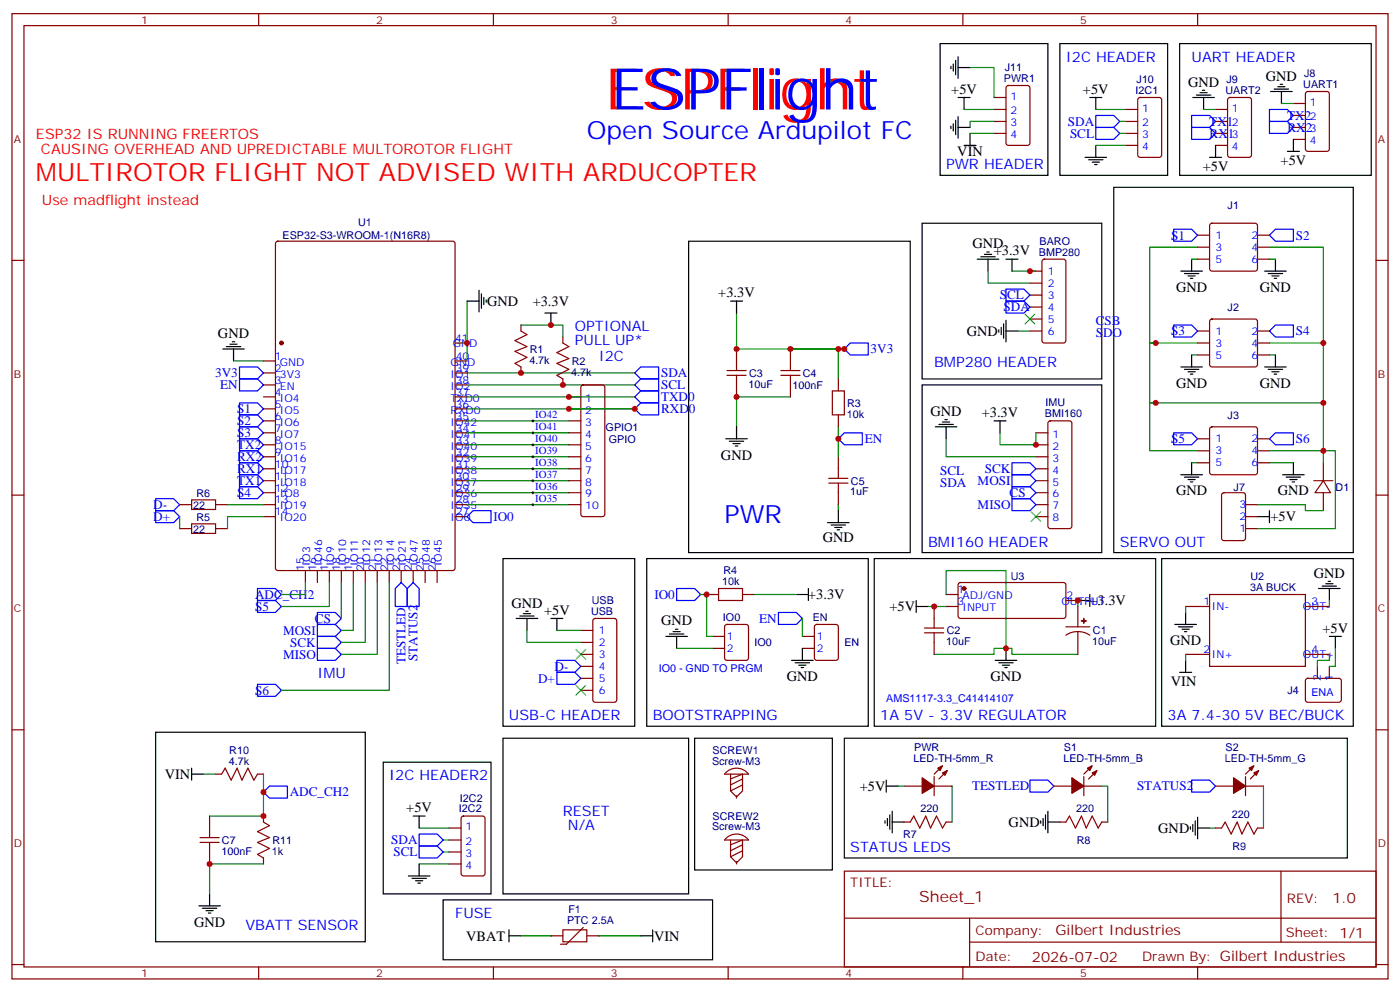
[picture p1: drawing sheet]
<svg xmlns="http://www.w3.org/2000/svg" width="412mm" height="292mm" viewBox="0 0 412 292" stroke-linecap="round" stroke-linejoin="round" font-family="sans-serif">
<g fill="none" stroke="#870000" stroke-width=".35">
<path d="M3.5 4h405.4v284.4h-405.4zM7.1 7.5h398.2v277.3h-398.2zM76.2 4v3.5M145.3 4v3.5M214.5 4v3.5M283.6 4v3.5M352.8 4v3.5M292.8 32.2h3.5M292.8 35.8h3.5M292.8 39.3h3.5M292.8 28.7h3.5M296.6 25.4l.4-.2h5.7l.6 .4 .1 16.5-.5 .7h-5.9l-.6-.4-.1-16.5z"/>
<path d="M331.6 32.2h3.5M331.6 35.8h3.5M331.6 39.3h3.5M335.4 28.9l.4-.2h5.7l.6 .4 .1 16.5-.5 .7-5.9 .1-.6-.5-.1-16.5zM358.1 32.2h3.5M358.1 35.8h3.5M358.1 39.3h3.5M361.8 28.9l.5-.2h5.6l.7 .4 .1 16.5-.5 .7-5.9 .1-.6-.5-.1-16.5zM381 30.5h3.5M381 34h3.5M381 37.5h3.5M384.8 27.2l.4-.2h5.7l.6 .4 .1 16.5-.5 .6-5.9 .1-.6-.5-.1-16.4z"/>
<path d="M331.6 42.8h3.5M358.1 42.8h3.5M381 41.1h3.5M3.5 76.7h3.6M81.4 71.3l.4-.3h51.5l.7 .5 .1 95.9-.5 .6-51.8 .1-.6-.5-.1-95.8zM303.4 79.9h3.5M307.2 76.5l.4-.2h5.7l.6 .5 .1 23.5-.5 .7h-5.9l-.6-.4-.1-23.6zM352.8 69.3h3.5M352.8 72.8h3.5M352.8 76.3h3.5M356.5 66l.5-.2h12.7l.5 .2 .2 .5v12.7l-.2 .5-.5 .2h-12.7l-.5-.3-.2-.4v-12.7zM370.4 69.3h3.5"/>
<path d="M370.4 72.8h3.5M370.4 76.3h3.5M405.3 76.7h3.6M153.5 95.7v1.8l1.7 1.1-3.5 1.7 3.5 1.8-3.5 1.4 3.5 1.8-3.5 1.7 1.8 1.1v1.8M165.8 99.3v1.7l1.8 1.1-3.6 1.8 3.6 1.7-3.6 1.4 3.6 1.8-3.6 1.8 1.8 1v1.8M303.4 83.4h3.5M303.4 86.9h3.5M303.4 90.5h3.5M303.4 94h3.5M303.4 97.5h3.5M352.8 97.5h3.5M356.5 94.2l.5-.2h12.7l.5 .2 .2 .5v12.7l-.2 .5-.5 .2h-12.7l-.5-.2-.2-.5v-12.7z"/>
<path d="M370.4 97.5h3.5M77.6 106.3h3.5M77.6 109.9h3.5M77.6 113.4h3.5M77.6 116.9h3.5M134.1 106.3h3.5M134.1 109.9h3.5M134.1 113.4h3.5M134.1 116.9h3.5M134.1 101h3.5M214.1 110.6h5.7M214.1 109.1h5.7"/>
<path d="M217 102.8v6.3M217 110.6v6.3M230 110.6h5.7M230 109.1h5.7M232.8 102.8v6.3M232.8 110.6v6.3M245.2 115.1h3.5v7.1h-3.5zM246.9 111.6v3.5M352.8 101h3.5M352.8 104.6h3.5M370.4 101h3.5M370.4 104.6h3.5"/>
<path d="M77.6 120.4h3.5M77.6 124h3.5M77.6 127.5h3.5M77.6 131h3.5M77.6 134.5h3.5M77.6 138.1h3.5M134.1 120.4h3.5M134.1 124h3.5M134.1 127.5h3.5M134.1 131h3.5M134.1 134.5h3.5M134.1 138.1h3.5"/>
<path d="M246.9 122.2v3.5M246.9 134.5v6.4M305.2 127.5h3.5M305.2 131h3.5M305.2 134.5h3.5M305.2 138.1h3.5M308.9 124.2l.5-.2h5.6l.5 .2 .2 .5v30.3l-.2 .5-.5 .2h-5.6l-.5-.2-.2-.5v-30.3zM352.8 129.3h3.5M352.8 132.8h3.5M352.8 136.3h3.5M356.5 125.9l.5-.2h12.7l.5 .2 .2 .5v12.7l-.2 .5-.5 .2h-12.7l-.5-.2-.2-.5v-12.7zM370.4 129.3h3.5"/>
<path d="M370.4 132.8h3.5M370.4 136.3h3.5M389.8 136.3v5.3M3.5 145.8h3.6M52.9 148.7h3.5M52.9 155.7h3.5M56.4 154.3h7.1v2.8h-7.1zM56.4 147.2h7.1v2.9h-7.1zM63.5 148.7h3.5M63.5 155.7h3.5M77.6 141.6h3.5M77.6 145.1h3.5"/>
<path d="M77.6 148.7h3.5M77.6 152.2h3.5M134.1 141.6h3.5M134.1 145.1h3.5M134.1 148.7h3.5M134.1 152.2h3.5M244.1 142.3h5.7M244.1 140.9h5.7M246.9 142.3v6.4M305.2 141.6h3.5M305.2 145.1h3.5M305.2 148.7h3.5"/>
<path d="M305.2 152.2h3.5M387 141.6h5.6M389.8 141.6l2.1 3.5h-4.6zM389.8 145.1v5.3M405.3 145.8h3.6M90 168.1v3.5M93.5 168.1v3.5M97 168.1v3.5M100.5 168.1v3.5M104.1 168.1v3.5M107.6 168.1v3.5M111.1 168.1v3.5"/>
<path d="M114.7 168.1v3.5M118.2 168.1v3.5M121.7 168.1v3.5M125.2 168.1v3.5M128.8 168.1v3.5M208.1 175.1h3.6M211.7 173.4h7v3.5h-7zM218.7 175.1h3.5M275.2 178.6v6.4M278.7 178.6h3.5M278.7 175.1h3.5M282.5 171.8l.4-.2h30.6l.5 .7-.1 9.4-.6 .5-30.6-.1-.5-.6v-9.2z"/>
<path d="M314 176.9h3.5M317.5 178.6v6M349.2 178.6h7.1M356.3 175.1h28.2v21.2h-28.2zM384.5 178.6h7.1M209.9 187.5h3.5M209.9 191h3.5M213.7 184.1l.4-.2h5.7l.6 .5 .1 9.4-.5 .7h-5.9l-.6-.4-.1-9.5zM272.3 186.4h5.7M272.3 185h5.7M275.2 186.4v6.4M314 184.6h7"/>
<path d="M317.5 186.1l-1.9 .2-1.6 .8M317.5 186.1l1.9 .2 1.6 .8M317.5 186.1v6.7M349.2 192.8h7.1M384.5 192.8h7.1M3.5 215h3.6M405.3 215h3.6M63.5 228h1.8l1-1.7 1.8 3.5 1.7-3.5 1.5 3.5 1.7-3.5 1.8 3.5 1-1.8h1.8M213.8 227.6a4.4 4.4 0 0 1 6.7 .4h-7.1zM215.2 228v5l1.8 1.7 1.7-1.7v-5l-3.5 1.4M217 234.4v.7M218.7 231.2l-3.5 1.8"/>
<path d="M218.7 229.4l-3.5 1.8M266.3 231.6h5.3M275.2 231.6h5.3M310.4 231.6h5.3M319.3 231.6h5.3M358.1 231.6h5.3M366.9 231.6h5.3M58.9 248.1h5.7M58.9 246.7h5.7M61.7 240.4v6.3M61.7 248.1v6.4M77.6 240.4v1.7l1.8 1.1-3.6 1.8 3.6 1.7-3.6 1.4 3.6 1.8-3.6 1.8 1.8 1v1.8"/>
<path d="M132.3 247.4h3.5M132.3 243.9h3.5M132.3 251h3.5M132.3 254.5h3.5M136.1 240.6l.4-.2h5.7l.6 .4 .1 16.5-.5 .7h-5.9l-.6-.4-.1-16.5zM213.8 247a4.4 4.4 0 0 1 6.7 .4h-7.1zM215.2 247.4v5l1.8 1.7 1.7-1.7v-5l-3.5 1.4M217 253.8v.7M218.7 250.6l-3.5 1.8M218.7 248.8l-3.5 1.8M248.7 256.6h156.6v28.2h-156.6zM266.3 242.1h1.8l1.1-1.7 1.7 3.5 1.8-3.5 1.4 3.5 1.8-3.5 1.7 3.5 1.1-1.8h1.8"/>
<path d="M312.2 242.1h1.8l1-1.7 1.8 3.5 1.8-3.5 1.4 3.5 1.7-3.5 1.8 3.5 1.1-1.8h1.7M358.1 243.9h1.7l1.1-1.8 1.8 3.6 1.7-3.6 1.4 3.6 1.8-3.6 1.8 3.6 1-1.8h1.8M377.3 256.6v20.9M162.3 275.7h3.5M171.8 273.2l-4.9 4.9h-1.8M172.9 275.7h3.5M248.7 270.5h156.5M285.6 277.5h119.6M285.6 270.5v14.1M3.5 284.1h3.6M76.2 284.8v3.6M145.3 284.8v3.6"/>
<path d="M214.5 284.8v3.6M283.6 284.8v3.6M352.8 284.8v3.6M405.3 284.1h3.6"/>
</g>
<g fill="#870000" stroke="#870000" stroke-width=".35">
<path d="M318.6 182.9h1.4z"/>
<path d="M319.2 182.2l.1 1.4z"/>
<path d="M271.6 229.1l3.6 2.5-3.6 2.1z"/>
<path d="M275.2 228.7v5.7z"/>
<path d="M275.2 228l1.4-1.4z"/>
<path d="M276.6 229.4l1.4-1.4z"/>
<path d="M276.2 226.3l1.4-.7-.7 1.4z"/>
<path d="M277.6 227.7l1.4-.7-.7 1.4z"/>
<path d="M321.7 227.7l1.4-.7-.7 1.4z"/>
<path d="M320.3 226.3l1.4-.7-.7 1.4z"/>
<path d="M320.7 229.4l1.4-1.4z"/>
<path d="M319.3 228l1.4-1.4z"/>
<path d="M319.3 228.7v5.7z"/>
<path d="M315.7 229.1l3.6 2.5-3.6 2.1z"/>
<path d="M369.4 227.7l1.4-.7-.7 1.4z"/>
<path d="M367.9 226.3l1.5-.7-.7 1.4z"/>
<path d="M369.7 228l-1.4 1.4z"/>
<path d="M366.9 228l1.4-1.4z"/>
<path d="M366.9 228.7v5.7z"/>
<path d="M363.4 229.1l3.5 2.5-3.5 2.1z"/>
<circle cx="82.9" cy="101" r=".53"/>
<circle cx="284" cy="173.4" r=".53"/>
</g>
<g fill="none" stroke="#008700" stroke-width=".35">
<path d="M285.8 19.9h7v8.8M284 32.2h8.8M285.8 39.3h7M292.8 35.8h-7v1.7M322.8 32.2h8.8M329.8 35.8h1.8M329.8 39.3h1.8M354.5 32.2h3.6M377.5 30.5h3.5M322.8 42.8h8.8M291 79.9v3.5h12.4M298.1 79.9h7.1"/>
<path d="M351 76.3h1.8M352.8 72.8h-14.1v28.2h1.7M373.9 72.8h15.9v28.2M373.9 76.3h1.8M137.6 88.7v17.6M153.5 95.7h12.3v3.6M217 92.2v10.6h31.7h-15.9M299.9 97.5h3.5M68.8 106.3h8.8M137.6 109.9h49.4M137.6 113.4h49.4M232.8 116.9h-15.8v8.8"/>
<path d="M246.9 102.8v8.8M340.4 118.7h-1.7v14.1h14.1M351 104.6h1.8M352.8 101h-14.1v17.7h51.1M373.9 101h15.9v31.8M373.9 104.6h1.8M137.6 124h30M137.6 127.5h30M137.6 131h30M137.6 134.5h30M137.6 138.1h30M246.9 125.7v8.8"/>
<path d="M278.7 129.3v5.2h26.5M294.6 127.5v3.5h10.6v-3.5M351 136.3h1.8M373.9 132.8h15.9v3.5M373.9 136.3h7.1M52.9 152.2v3.5M67 148.7h10.6M77.6 152.2h-10.6v3.5M137.6 148.7h30M137.6 141.6h30M137.6 145.1h30M246.9 148.7v1.7"/>
<path d="M90 171.6v3.5h-7.1M97 171.6v7h-14.1M100.5 171.6v10.6M104.1 171.6v14.1h-3.6M107.6 171.6v17.6h-7.1M111.1 171.6v21.2h-10.6M114.7 171.6v31.7h-31.8M206.4 175.1h1.7v12.4h1.8M222.2 175.1h12.4M273.4 178.6h5.3M278.7 175.1v-7h17.6v22.9h1.8v1.8h19.4M317.5 176.9v1.7"/>
<path d="M349.2 178.6v1.8M391.6 176.9v1.7M199.3 191h10.6M296.3 191h-3.5v1.8h-17.6M349.2 192.8v1.7M60 228h3.5M77.6 228v12.4h-15.9M280.5 231.6v10.5M324.6 231.6h1.7v10.5M372.2 231.6v12.3M77.6 254.5h-15.9v8.8M123.5 243.9h8.8"/>
<path d="M123.5 254.5h8.8M130.5 251h1.8M130.5 247.4h1.8M356.3 243.9h1.8"/>
</g>
<g fill="none" stroke="#000" stroke-width=".35">
<path d="M276.9 12.8h31.8v38.8h-31.8zM280.1 19.5v.7M280.8 18.8v2.2M281.5 17.8v4.2M282.2 16.7v6.4M282.2 19.9h3.6M312.2 12.8h31.8v38.8h-31.8zM347.5 12.8h56.4v38.8h-56.4zM280.1 37.2v.7M280.8 36.5v2.1M281.5 35.4v4.3M282.2 28.7h3.6"/>
<path d="M282.2 37.5h3.6M282.2 34.4v6.3M284 28.7v3.5M285.8 39.3v3.5M321 28.7h3.6M322.8 28.7v3.5M351.4 28.7h6.3M352.4 28h4.3M353.5 27.3h2.1M354.2 26.6h.7M354.5 28.7v3.5M374.3 27h6.3"/>
<path d="M375.4 26.2h4.2M376.4 25.5h2.1M377.1 24.8h.7M377.5 27v3.5M284 42.8h3.5M319.6 46.4h6.4M320.7 47.1h4.2M321.7 47.8h2.1M322.4 48.5h.7M322.8 42.8v3.6M328.1 55.2h70.5v107.6h-70.5zM356.3 46.4h3.5"/>
<path d="M358.1 42.8v3.6M379.2 44.6h3.6M381 41.1v3.5M202.8 71h65.3v91.8h-65.3zM271.6 65.8h53v45.8h-53zM287.9 76.3h6.3M288.9 75.6h4.3M290 74.9h2.1M290.7 74.2h.7M291 76.3v3.6M347.8 79.9h6.4M351 76.3v3.6"/>
<path d="M372.5 79.9h6.4M375.7 76.3v3.6M137.6 88.7h3.5M141.1 85.5v6.4M141.8 86.6v4.2M142.5 87.6v2.1M143.2 88.3v.7M160.5 92.2h3.5M162.3 92.2v3.5M215.2 88.7h3.5M217 88.7v3.5M294.2 97.2v.7"/>
<path d="M294.9 96.4v2.2M295.6 95.4v4.2M296.3 94.3v6.4M296.3 97.5h3.6M348.9 80.6h4.2M350 81.3h2.1M350.7 82h.7M373.6 80.6h4.2M374.6 81.3h2.2M375.4 82h.7M65.6 102.8h6.4M66.7 102.1h4.2"/>
<path d="M67.7 101.4h2.1M68.4 100.7h.7M68.8 102.8v3.5M271.6 113.4h53v49.4h-53zM347.8 108.1h6.4M348.9 108.8h4.2M350 109.5h2.1M350.7 110.2h.7M351 104.6v3.5M372.5 108.1h6.4M373.6 108.8h4.2M374.6 109.5h2.2"/>
<path d="M375.4 110.2h.7M375.7 104.6v3.5M213.8 129.3h6.3M214.8 130h4.3M215.9 130.7h2.1M216.6 131.4h.7M217 125.7v3.6M275.5 125.7h6.4M276.6 125h4.2M277.6 124.3h2.2M278.3 123.6h.7M278.7 125.7v3.6"/>
<path d="M292.8 124h3.5M294.6 124v3.5M347.8 139.8h6.4M351 136.3v3.5M377.8 139.8h6.4M381 136.3v3.5M243.8 154h6.3M244.8 154.7h4.3M245.9 155.4h2.1M246.6 156.1h.7M246.9 150.4v3.6M348.9 140.5h4.2"/>
<path d="M350 141.3h2.1M350.7 142h.7M370.4 152.2h3.5M373.9 150.4v3.6M378.9 140.5h4.2M379.9 141.3h2.2M380.6 142h.8M148.2 164.5h38.8v49.4h-38.8zM190.5 164.5h65.3v49.4h-65.3zM234.6 175.1h3.5M238.1 173.4v3.5M257.5 164.5h82.9v49.4h-82.9z"/>
<path d="M269.9 178.6h3.5M269.9 176.9v3.5M317.5 176.9h3.5M321 175.1v3.5M342.2 164.5h56.4v49.4h-56.4zM388.4 173.4h6.4M389.5 172.6h4.2M390.5 171.9h2.1M391.2 171.2h.7M391.6 173.4v3.5M196.1 187.5h6.4M197.2 186.8h4.2"/>
<path d="M198.3 186.1h2.1M199 185.3h.7M199.3 187.5v3.5M293.2 194.5h6.3M294.2 195.2h4.2M295.3 195.9h2.1M296 196.6h.7M296.3 191v3.5M346.1 183.9h6.3M347.1 184.6h4.3M347.5 198h3.5M348.2 185.3h2.1"/>
<path d="M348.9 186.1h.7M349.2 180.4v3.5M349.2 194.5v3.5M45.9 215.7h61.7v61.7h-61.7zM148.2 217.5h54.6v45.8h-54.6zM204.6 217.5h40.6v38.8h-40.6zM248.7 217.5h148.2v35.2h-148.2zM56.4 228h3.6M56.4 226.3v3.5M112.9 224.5h31.7v38.8h-31.7zM261.1 231.6h3.5M261.1 229.8v3.5"/>
<path d="M262.8 239v6.3M308.7 239v6.3M120.3 258h6.3M121.4 258.7h4.2M121.7 240.4h3.5M122.4 259.4h2.1M123.5 240.4v3.5M123.5 254.5v3.5M260.7 241.8v.7M261.4 241.1v2.1M262.1 240v4.3M262.8 242.1h3.5"/>
<path d="M306.6 241.8v.7M307.3 241.1v2.1M308 240v4.3M308.7 242.1h3.5M350.7 243.6v.7M351.4 242.9v2.1M352.1 241.8v4.2M352.8 243.9h3.5M352.8 240.7v6.4M58.6 266.8h6.3M59.6 267.5h4.3M60.7 268.3h2.1"/>
<path d="M61.4 269h.7M61.7 263.3v3.5M123.1 260.1h.7"/>
</g>
<g fill="none" stroke="#00f" stroke-width=".35">
<path d="M322.8 34h5.3l1.7 1.8-1.7 1.7h-5.3zM322.8 37.5h5.3l1.7 1.8-1.7 1.8h-5.3zM351 34h5.3l1.8 1.8-1.8 1.7h-5.3zM351 37.5h5.3l1.8 1.8-1.8 1.8h-5.3zM373.9 32.2h5.3l1.8 1.8-1.8 1.8h-5.3zM373.9 35.8h5.3l1.8 1.7-1.8 1.8h-5.3zM345.7 67.5h5.3l1.8 1.8-1.8 1.7h-5.3zM373.9 69.3l1.8-1.8h5.3v3.5h-5.3zM296.3 85.2h5.3l1.8 1.7-1.8 1.8h-5.3zM296.3 88.7h5.3l1.8 1.8-1.8 1.7h-5.3zM345.7 95.7h5.3l1.8 1.8-1.8 1.8h-5.3zM373.9 97.5l1.8-1.8h5.3v3.6h-5.3z"/>
<path d="M70.6 108.1h5.2l1.8 1.8-1.8 1.7h-5.2zM70.6 111.6h5.2l1.8 1.8-1.8 1.7h-5.2zM70.6 118.7h5.2l1.8 1.7-1.8 1.8h-5.2zM187 109.9l1.7-1.8h5.3v3.5h-5.3zM187 113.4l1.7-1.8h5.3v3.5h-5.3zM187 116.9l1.7-1.8h5.3v3.6h-5.3zM248.7 102.8l1.8-1.8h5.3v3.6h-5.3zM70.6 122.2h5.2l1.8 1.8-1.8 1.7h-5.2zM70.6 125.7h5.2l1.8 1.8-1.8 1.8h-5.2zM70.6 136.3h5.2l1.8 1.8-1.8 1.7h-5.2zM70.6 139.8h5.2l1.8 1.8-1.8 1.8h-5.2zM70.6 132.8h5.2l1.8 1.7-1.8 1.8h-5.2z"/>
<path d="M70.6 129.3h5.2l1.8 1.7-1.8 1.8h-5.2zM187 120.4l1.7-1.7h5.3v3.5h-5.3zM246.9 129.3l1.8-1.8h5.3v3.5h-5.3zM298.1 136.3h5.3l1.8 1.8-1.8 1.7h-5.3zM298.1 139.8h5.3l1.8 1.8-1.8 1.8h-5.3zM345.7 127.5h5.3l1.8 1.8-1.8 1.7h-5.3zM373.9 129.3l1.8-1.8h5.3v3.5h-5.3zM45.9 146.9h5.3l1.7 1.8-1.7 1.7h-5.3zM45.9 150.4h5.3l1.7 1.8-1.7 1.8h-5.3zM70.6 143.4h5.2l1.8 1.7-1.8 1.8h-5.2zM137.6 152.2l1.7-1.8h5.3v3.6h-5.3zM298.1 143.4h5.3l1.8 1.7-1.8 1.8h-5.3z"/>
<path d="M298.1 146.9h5.3l1.8 1.8-1.8 1.7h-5.3zM75.8 176.9h5.3l1.8 1.7-1.8 1.8h-5.3zM75.8 173.4h5.3l1.8 1.7-1.8 1.8h-5.3zM118.2 171.6l1.7 1.8v5.2h-3.5v-5.2zM121.7 171.6l1.8 1.8v5.2h-3.6v-5.2zM199.3 173.4h5.3l1.8 1.7-1.8 1.8h-5.3zM93.5 183.9h5.3l1.7 1.8-1.7 1.8h-5.3zM93.5 191h5.3l1.7 1.8-1.7 1.7h-5.3zM93.5 187.5h5.3l1.7 1.7-1.7 1.8h-5.3zM93.5 180.4h5.3l1.7 1.8-1.7 1.7h-5.3zM164 194.5h5.3l1.8 1.8-1.8 1.7h-5.3zM164 198h5.3l1.8 1.8-1.8 1.8h-5.3z"/>
<path d="M75.8 201.6h5.3l1.8 1.7-1.8 1.8h-5.3zM77.6 233.3l1.8-1.7h5.3v3.5h-5.3zM303.4 229.8h5.3l1.7 1.8-1.7 1.7h-5.3zM351 229.8h5.3l1.8 1.8-1.8 1.7h-5.3zM123.5 249.2h5.3l1.7 1.8-1.7 1.7h-5.3zM123.5 245.7h5.3l1.7 1.7-1.7 1.8h-5.3z"/>
</g>
<path d="M302 92.6l2.8 2.8M304.8 92.6l-2.8 2.8M303.7 150.8l2.9 2.8M306.6 150.8l-2.9 2.8" fill="none" stroke="#3c3" stroke-width=".35"/>
<g fill="none" stroke="#000" stroke-width=".29">
<path d="M156.6 124h.7M156.6 127.5h.7M156.6 131h.7M156.6 134.5h.7M156.6 138.1h.7M157 123.6v.7M157 127.1v.7M157 130.7v.7M157 134.2v.7M157 137.7v.7M156.6 141.6h.7M156.6 145.1h.7"/>
<path d="M156.6 148.7h.7M157 141.3v.7M157 144.8v.7M157 148.3v.7"/>
</g>
<g fill="#870000">
<circle cx="176.4" cy="275.7" r=".18"/>
<circle cx="162.3" cy="275.7" r=".18"/>
</g>
<g fill="none" stroke="#870000" stroke-width=".35">
<path d="M167.6 116.9h3.5M171.3 113.6l.5-.2h5.6l.5 .2 .3 .5v37.4l-.3 .5-.5 .2h-5.6l-.5-.2-.2-.5v-37.4zM167.6 120.4h3.5M167.6 124h3.5M167.6 127.5h3.5M167.6 131h3.5M167.6 134.5h3.5M167.6 138.1h3.5M167.6 148.7h3.5M167.6 141.6h3.5M167.6 145.1h3.5M360.1 145.3l.4-.2h5.7l.6 .5 .1 12.9-.5 .7h-5.9l-.6-.4-.1-13z"/>
<path d="M366.9 148.7h3.5M366.9 155.7h3.5M366.9 152.2h3.5M171.1 185.7h3.5M171.1 189.2h3.5M171.1 192.8h3.5M171.1 196.3h3.5M171.1 199.8h3.5M174.9 182.4l.4-.2h5.7l.6 .4 .1 23.6-.5 .6-5.9 .1-.6-.5-.1-23.5zM236.4 187.5h3.5M236.4 191h3.5M240.1 184.1l.5-.2h5.6l.7 .5v9.4l-.4 .7h-5.9l-.7-.4v-9.5z"/>
<path d="M388.1 196.3v3.5M391.6 196.3v3.5M171.1 203.3h3.5M384.8 200l.4-.2 9.5 .1 .4 .6-.1 5.9-.6 .5-9.4-.1-.5-.6v-5.7zM165.8 273.9h7.1v3.5h-7.1z"/>
</g>
<g fill="none" stroke="#000" stroke-width=".35">
<path d="M296.3 76.3h3.6M298.1 76.3v3.6M152 182.2h6.4M153.1 181.5h4.2M154.2 180.8h2.1M154.9 180.1h.7M155.2 182.2v3.5M162.3 182.2h3.5M164 182.2v3.5M233.2 194.5h6.3M234.2 195.2h4.3M235.3 195.9h2.1"/>
<path d="M236 196.6h.7M236.4 191v3.5M391.6 187.5h3.5M393.3 187.5v3.5M130.5 265.1h79.4v17.6h-79.4zM149.9 275.7h3.6M149.9 273.9v3.5M188.7 275.7h3.6M192.3 273.9v3.5"/>
</g>
<path d="M137.6 116.9h49.4M137.6 120.4h49.4M389.8 132.8h3.5v22.9h-22.9M370.4 148.7h14.1v1.7h5.3M155.2 185.7v3.5h15.9M164 185.7h7.1M236.4 182.2v5.3M391.6 192.8v1.7h-3.5v1.8M393.3 191v5.3h-1.7M264.6 231.6h1.7M153.5 275.7h8.8M176.4 275.7h12.3" fill="none" stroke="#008700" stroke-width=".35"/>
<path d="M169.7 191.3l2.8 2.9M172.5 191.3l-2.8 2.9M169.7 201.9l2.8 2.9M172.5 201.9l-2.8 2.9" fill="none" stroke="#3c3" stroke-width=".35"/>
<path d="M229.3 180.4h5.3l1.8 1.8-1.8 1.7h-5.3z" fill="none" stroke="#00f" stroke-width=".35"/>
<g fill="#c00">
<circle cx="165.8" cy="113.4" r=".88"/>
<circle cx="162.3" cy="95.7" r=".88"/>
<circle cx="153.5" cy="109.9" r=".88"/>
<circle cx="305.2" cy="131" r=".88"/>
<circle cx="317.5" cy="176.9" r=".88"/>
<circle cx="296.3" cy="191" r=".88"/>
<circle cx="275.2" cy="178.6" r=".88"/>
<circle cx="246.9" cy="129.3" r=".88"/>
<circle cx="246.9" cy="102.8" r=".88"/>
<circle cx="248.7" cy="102.8" r=".88"/>
<circle cx="232.8" cy="102.8" r=".88"/>
<circle cx="217" cy="102.8" r=".88"/>
<circle cx="217" cy="116.9" r=".88"/>
<circle cx="137.6" cy="101" r=".88"/>
<circle cx="208.1" cy="175.1" r=".88"/>
<circle cx="389.8" cy="132.8" r=".88"/>
<circle cx="389.8" cy="101" r=".88"/>
<circle cx="340.4" cy="118.7" r=".88"/>
<circle cx="340.4" cy="101" r=".88"/>
<circle cx="389.8" cy="118.7" r=".88"/>
<circle cx="77.6" cy="233.3" r=".88"/>
<circle cx="61.7" cy="254.5" r=".88"/>
<circle cx="77.6" cy="240.4" r=".88"/>
<circle cx="303.4" cy="79.9" r=".88"/>
<circle cx="167.6" cy="120.4" r=".88"/>
<circle cx="167.6" cy="116.9" r=".88"/>
<circle cx="187" cy="120.4" r=".88"/>
</g>
<text font-size="16.9" fill="#f00" x="178.2" y="32.2">ESPFlight</text>
<g font-size="7.4" fill="#00f">
<text x="172.9" y="41.1">Open Source Ardupilot FC</text>
<text x="213.4" y="154">PWR</text>
</g>
<text font-size="7.4" fill="#f00" x="10.6" y="53.4">MULTIROTOR FLIGHT NOT ADVISED WITH ARDUCOPTER</text>
<text font-size="4.6" fill="#800" x="270.8" y="265.6">Sheet_1</text>
<g font-size="4.2" fill="#00f">
<text x="314" y="18.1">I2C HEADER</text>
<text x="351" y="18.1">UART HEADER</text>
<text x="278.7" y="49.9">PWR HEADER</text>
<text x="169.3" y="97.5">OPTIONAL</text>
<text x="169.3" y="101.7">PULL UP*</text>
<text x="176.4" y="106.3">I2C</text>
<text x="275.2" y="108.1">BMP280 HEADER</text>
<text x="273.4" y="161">BMI160 HEADER</text>
<text x="329.8" y="161">SERVO OUT</text>
<text x="93.5" y="199.8">IMU</text>
<text x="149.9" y="212.2">USB-C HEADER</text>
<text x="192.3" y="212.2">BOOTSTRAPPING</text>
<text x="259.3" y="212.2">1A 5V - 3.3V REGULATOR</text>
<text x="344" y="212.2">3A 7.4-30 5V BEC/BUCK</text>
<text x="114.7" y="229.8">I2C HEADER2</text>
<text x="165.8" y="240.4">RESET</text>
<text x="167.3" y="244.6">N/A</text>
<text x="250.5" y="251">STATUS LEDS</text>
<text x="72.3" y="273.9">VBATT SENSOR</text>
<text x="134.1" y="270.4">FUSE</text>
</g>
<g font-size="4.2">
<text x="372.9" y="23.7">GND</text>
<text x="280.2" y="27.6">+5V</text>
<text x="319" y="27.6">+5V</text>
<text x="350" y="25.5">GND</text>
<text x="282" y="46">VIN</text>
<text x="354.3" y="50.3">+5V</text>
<text x="377.2" y="48.6">+5V</text>
<text x="286.5" y="73.1">GND</text>
<text x="292.7" y="75.2">+3.3V</text>
<text x="211.6" y="87.5">+3.3V</text>
<text x="346.4" y="86">GND</text>
<text x="371.1" y="86">GND</text>
<text x="143.5" y="90.1">GND</text>
<text x="156.9" y="90.1">+3.3V</text>
<text x="64.2" y="99.6">GND</text>
<text x="284.8" y="98.9">GND</text>
<text x="346.4" y="114.2">GND</text>
<text x="371.1" y="114.2">GND</text>
<text x="274.1" y="122.5">GND</text>
<text x="289.2" y="122.9">+3.3V</text>
<text x="212.4" y="135.4">GND</text>
<text x="346.4" y="146">GND</text>
<text x="376.4" y="146">GND</text>
<text x="374.2" y="153.6">+5V</text>
<text x="242.4" y="159.6">GND</text>
<text x="387" y="170.1">GND</text>
<text x="150.6" y="179">GND</text>
<text x="238" y="176.5">+3.3V</text>
<text x="321" y="178.3">+3.3V</text>
<text x="160.3" y="181.1">+5V</text>
<text x="194.7" y="184.2">GND</text>
<text x="262" y="180.1">+5V</text>
<text x="344.7" y="190">GND</text>
<text x="389.6" y="186.4">+5V</text>
<text x="231.8" y="200.6">GND</text>
<text x="291.7" y="200.6">GND</text>
<text x="344.9" y="202">VIN</text>
<text x="48.5" y="229.5">VIN</text>
<text x="253.2" y="233">+5V</text>
<text x="119.7" y="239.3">+5V</text>
<text x="297.1" y="243.6">GND</text>
<text x="341.2" y="245.3">GND</text>
<text x="57.1" y="273">GND</text>
<text x="137.3" y="277.1">VBAT</text>
<text x="192.6" y="277.1">VIN</text>
</g>
<g font-size="4.2" fill="#f00">
<text x="10.6" y="41.1">ESP32 IS RUNNING FREERTOS</text>
<text x="12.1" y="45.3">CAUSING OVERHEAD AND UPREDICTABLE MULTOROTOR FLIGHT</text>
<text x="12.3" y="60.5">Use madflight instead</text>
</g>
<g font-size="4.2" fill="#800">
<text x="392.5" y="265.9">1.0</text>
<text x="310.9" y="275.4">Gilbert Industries</text>
<text x="304" y="283.2">2026-07-02</text>
</g>
<g font-size="3.9" fill="#00f">
<text x="379.2" y="35.3">TX2</text>
<text x="314.6" y="37">SDA</text>
<text x="315.2" y="40.6">SCL</text>
<text x="356.2" y="37">TX1</text>
<text x="356.3" y="40.6">RX1</text>
<text x="379.3" y="38.8">RX2</text>
<text x="345" y="70.6">S1</text>
<text x="381.7" y="70.6">S2</text>
<text x="294.5" y="88.2">SCL</text>
<text x="295.6" y="91.7">SDA</text>
<text x="322.8" y="95.7">CSB</text>
<text x="322.8" y="99.3">SDO</text>
<text x="345" y="98.8">S3</text>
<text x="381.7" y="98.8">S4</text>
<text x="256.5" y="104.1">3V3</text>
<text x="63.4" y="111.2">3V3</text>
<text x="194.7" y="111.1">SDA</text>
<text x="64.8" y="114.7">EN</text>
<text x="194.7" y="114.7">SCL</text>
<text x="194.7" y="118.2">TXD0</text>
<text x="69.8" y="121.7">S1</text>
<text x="69.8" y="125.2">S2</text>
<text x="194.7" y="121.7">RXD0</text>
<text x="69.8" y="128.8">S3</text>
<text x="254.7" y="130.6">EN</text>
<text x="345" y="130.6">S5</text>
<text x="381.7" y="130.5">S6</text>
<text x="69.8" y="135.8">RX2</text>
<text x="69.8" y="132.3">TX2</text>
<text x="69.8" y="139.3">RX1</text>
<text x="69.8" y="142.9">TX1</text>
<text x="276.9" y="139.8">SCL</text>
<text x="276.9" y="143.4">SDA</text>
<text x="288" y="142.9">MOSI</text>
<text x="290.1" y="139.3">SCK</text>
<text x="45.2" y="149.9">D-</text>
<text x="69.8" y="146.4">S4</text>
<text x="288" y="149.9">MISO</text>
<text x="297.4" y="146.4">CS</text>
<text x="45.2" y="153.5">D+</text>
<text x="145.3" y="153.5">IO0</text>
<text x="75.1" y="179.9">S5</text>
<text x="75.1" y="176.4">ADC_CH2</text>
<text x="192.8" y="176.4">IO0</text>
<text x="92.8" y="183.4">CS</text>
<text x="223.6" y="183.4">EN</text>
<text x="83.4" y="187">MOSI</text>
<text x="85.5" y="190.5">SCK</text>
<text x="83.4" y="194">MISO</text>
<text x="119.5" y="195.7" transform="rotate(-90 119.5 195.7)">TESTLED</text>
<text x="123" y="194.7" transform="rotate(-90 123 194.7)">STATUS2</text>
<text x="163.3" y="197.6">D-</text>
<text x="158.5" y="201.1">D+</text>
<text x="75.1" y="204.6">S6</text>
<text x="286.4" y="232.8">TESTLED</text>
<text x="334.9" y="232.8">STATUS2</text>
<text x="85.4" y="234.6">ADC_CH2</text>
<text x="115.2" y="248.7">SDA</text>
<text x="115.9" y="252.3">SCL</text>
</g>
<g font-size="3.9" fill="#800">
<text x="250.5" y="261.2">TITLE:</text>
<text x="379.1" y="265.9">REV:</text>
<text x="287.4" y="275.4">Company:</text>
<text x="378.7" y="276">Sheet: 1/1</text>
<text x="287.4" y="283.1">Date:</text>
<text x="336.4" y="283.2">Drawn By: Gilbert Industries</text>
</g>
<g font-size="3.2" fill="#800">
<text x="41.6" y="7">1</text>
<text x="110.8" y="7">2</text>
<text x="179.9" y="7">3</text>
<text x="249.1" y="7">4</text>
<text x="318.2" y="7">5</text>
<text x="4.1" y="42.1">A</text>
<text x="405.9" y="42.1">A</text>
<text x="4.1" y="111.3">B</text>
<text x="405.9" y="111.3">B</text>
<text x="4.1" y="180.4">C</text>
<text x="405.9" y="180.4">C</text>
<text x="4.1" y="249.6">D</text>
<text x="405.9" y="249.6">D</text>
<text x="41.6" y="287.8">1</text>
<text x="110.8" y="287.8">2</text>
<text x="179.9" y="287.8">3</text>
<text x="249.1" y="287.8">4</text>
<text x="318.2" y="287.8">5</text>
</g>
<g font-size="3.2" fill="#000080">
<text x="296" y="20.9">J11</text>
<text x="384.2" y="22.7">J8</text>
<text x="295.7" y="24.1">PWR1</text>
<text x="334.5" y="27.7">I2C1</text>
<text x="334.8" y="24.5">J10</text>
<text x="361" y="27.7">UART2</text>
<text x="361.3" y="24.5">J9</text>
<text x="383.9" y="25.9">UART1</text>
<text x="361.6" y="61.5">J1</text>
<text x="83.2" y="70.5">ESP32-S3-WROOM-1(N16R8)</text>
<text x="105.5" y="66.7">U1</text>
<text x="306" y="75.3">BMP280</text>
<text x="306.2" y="72.1">BARO</text>
<text x="361.6" y="91.6">J2</text>
<text x="155.9" y="107.1">4.7k</text>
<text x="156.1" y="104">R1</text>
<text x="168.4" y="107.5">R2</text>
<text x="168.3" y="110.7">4.7k</text>
<text x="220.7" y="111">C3</text>
<text x="236.5" y="111">C4</text>
<text x="220.5" y="114.2">10uF</text>
<text x="233.5" y="114.5">100nF</text>
<text x="249.5" y="119.8">R3</text>
<text x="308" y="119.7">IMU</text>
<text x="249.4" y="123">10k</text>
<text x="307.8" y="122.9">BMI160</text>
<text x="361.6" y="123.4">J3</text>
<text x="178.4" y="126.9">GPIO1</text>
<text x="179.3" y="130.4">GPIO</text>
<text x="250.6" y="142.8">C5</text>
<text x="56.9" y="149.8">22</text>
<text x="57.9" y="146.3">R6</text>
<text x="250.5" y="145.9">1uF</text>
<text x="363.4" y="144.5">J7</text>
<text x="393.4" y="144.5">D1</text>
<text x="57.9" y="153.3">R5</text>
<text x="56.9" y="156.9">22</text>
<text x="212.7" y="172.3">10k</text>
<text x="213.1" y="169.1">R4</text>
<text x="297.8" y="171">U3</text>
<text x="368.3" y="170.9">U2</text>
<text x="174.3" y="177.9">USB</text>
<text x="368.2" y="174.1">3A BUCK</text>
<text x="174.1" y="181.1">USB</text>
<text x="213" y="182.9">IO0</text>
<text x="239.4" y="182.9">EN</text>
<text x="222.3" y="190.4">IO0</text>
<text x="248.7" y="190.4">EN</text>
<text x="278.7" y="190">10uF</text>
<text x="278.9" y="186.8">C2</text>
<text x="321.7" y="190">10uF</text>
<text x="321.9" y="186.8">C1</text>
<text x="379.3" y="204.5">J4</text>
<text x="269.3" y="221.3">PWR</text>
<text x="313.4" y="221.3">S1</text>
<text x="361" y="221.3">S2</text>
<text x="67.4" y="225.2">4.7k</text>
<text x="67.5" y="222">R10</text>
<text x="209.7" y="225.2">Screw-M3</text>
<text x="209.9" y="222">SCREW1</text>
<text x="269.1" y="224.5">LED-TH-5mm_R</text>
<text x="313.2" y="224.5">LED-TH-5mm_B</text>
<text x="360.8" y="224.5">LED-TH-5mm_G</text>
<text x="135.2" y="239.3">I2C2</text>
<text x="135.5" y="236.1">I2C2</text>
<text x="271.2" y="239.3">220</text>
<text x="317" y="239.3">220</text>
<text x="209.7" y="244.6">Screw-M3</text>
<text x="209.9" y="241.4">SCREW2</text>
<text x="362.9" y="241.1">220</text>
<text x="65.3" y="251.8">100nF</text>
<text x="65.4" y="248.6">C7</text>
<text x="80.1" y="251.8">1k</text>
<text x="80.2" y="248.6">R11</text>
<text x="266" y="246.8">R7</text>
<text x="317.2" y="248.6">R8</text>
<text x="363" y="250.3">R9</text>
<text x="167.4" y="269">F1</text>
<text x="167.1" y="272.1">PTC 2.5A</text>
</g>
<g font-size="3.2" fill="#00f">
<text x="297.6" y="29.4">1</text>
<text x="297.6" y="33.7">2</text>
<text x="336.4" y="32.9">1</text>
<text x="362.9" y="32.9">1</text>
<text x="385.8" y="31.2">1</text>
<text x="385.8" y="35.4">2</text>
<text x="297.6" y="37.2">3</text>
<text x="297.6" y="40.7">4</text>
<text x="336.4" y="37.2">2</text>
<text x="336.4" y="40.7">3</text>
<text x="362.9" y="37.2">2</text>
<text x="362.9" y="40.7">3</text>
<text x="385.8" y="38.9">3</text>
<text x="336.4" y="44.2">4</text>
<text x="362.9" y="44.2">4</text>
<text x="385.8" y="42.5">4</text>
<text x="358.1" y="70.3">1</text>
<text x="368.7" y="70.3">2</text>
<text x="358.1" y="73.9">3</text>
<text x="358.1" y="77.4">5</text>
<text x="368.7" y="73.9">4</text>
<text x="368.7" y="77.4">6</text>
<text x="308.7" y="80.9">1</text>
<text x="308.7" y="84.5">2</text>
<text x="308.7" y="88">3</text>
<text x="308.7" y="91.5">4</text>
<text x="308.7" y="95">5</text>
<text x="134.1" y="100.7">41</text>
<text x="308.7" y="98.6">6</text>
<text x="358.1" y="98.6">1</text>
<text x="368.7" y="98.6">2</text>
<text x="81" y="106">1</text>
<text x="82.4" y="107.7">GND</text>
<text x="132.8" y="107.7">GND</text>
<text x="133.3" y="102.1">GND</text>
<text x="134.2" y="106">40</text>
<text x="358.1" y="102.1">3</text>
<text x="358.1" y="105.6">5</text>
<text x="368.7" y="102.1">4</text>
<text x="368.7" y="105.6">6</text>
<text x="81" y="109.5">2</text>
<text x="81" y="113">3</text>
<text x="82.4" y="111.3">3V3</text>
<text x="132.8" y="111.3">IO1</text>
<text x="134.2" y="113">38</text>
<text x="134.2" y="109.5">39</text>
<text x="81" y="116.6">4</text>
<text x="82.4" y="114.8">EN</text>
<text x="82.4" y="118.3">IO4</text>
<text x="132.8" y="118.3">TXD0</text>
<text x="132.8" y="114.8">IO2</text>
<text x="134.2" y="116.6">37</text>
<text x="172.4" y="118.3">1</text>
<text x="81" y="120.1">5</text>
<text x="81" y="123.6">6</text>
<text x="82.4" y="121.8">IO5</text>
<text x="82.4" y="125.4">IO6</text>
<text x="132.8" y="125.4">IO42</text>
<text x="132.8" y="121.8">RXD0</text>
<text x="134.2" y="123.6">35</text>
<text x="134.2" y="120.1">36</text>
<text x="157.7" y="123.1">IO42</text>
<text x="172.4" y="121.8">2</text>
<text x="172.4" y="125.4">3</text>
<text x="81" y="127.1">7</text>
<text x="81" y="130.7">8</text>
<text x="82.4" y="128.9">IO7</text>
<text x="132.8" y="128.9">IO41</text>
<text x="134.2" y="130.7">33</text>
<text x="134.2" y="127.1">34</text>
<text x="157.7" y="126.6">IO41</text>
<text x="157.7" y="130.1">IO40</text>
<text x="172.4" y="128.9">4</text>
<text x="310" y="128.9">1</text>
<text x="358.1" y="130.3">1</text>
<text x="368.7" y="130.3">2</text>
<text x="81" y="134.2">9</text>
<text x="81" y="137.7">10</text>
<text x="82.4" y="132.4">IO15</text>
<text x="82.4" y="136">IO16</text>
<text x="132.8" y="136">IO39</text>
<text x="132.8" y="132.4">IO40</text>
<text x="134.2" y="137.7">31</text>
<text x="134.2" y="134.2">32</text>
<text x="157.7" y="133.7">IO39</text>
<text x="157.7" y="137.2">IO38</text>
<text x="172.4" y="132.4">5</text>
<text x="172.4" y="136">6</text>
<text x="310" y="132.4">2</text>
<text x="310" y="136">3</text>
<text x="358.1" y="133.8">3</text>
<text x="358.1" y="137.4">5</text>
<text x="368.7" y="133.8">4</text>
<text x="368.7" y="137.4">6</text>
<text x="81" y="141.3">11</text>
<text x="82.4" y="139.5">IO17</text>
<text x="82.4" y="143">IO18</text>
<text x="132.8" y="143">IO37</text>
<text x="132.8" y="139.5">IO38</text>
<text x="134.2" y="141.3">30</text>
<text x="157.7" y="140.7">IO37</text>
<text x="172.4" y="139.5">7</text>
<text x="172.4" y="143">8</text>
<text x="310" y="139.5">4</text>
<text x="310" y="143">5</text>
<text x="81" y="144.8">12</text>
<text x="81" y="148.3">13</text>
<text x="82.4" y="146.5">IO8</text>
<text x="132.8" y="146.5">IO36</text>
<text x="134.2" y="148.3">28</text>
<text x="134.2" y="144.8">29</text>
<text x="157.7" y="144.3">IO36</text>
<text x="157.7" y="147.8">IO35</text>
<text x="172.4" y="146.5">9</text>
<text x="310" y="146.5">6</text>
<text x="365.1" y="149.7">3</text>
<text x="81" y="151.8">14</text>
<text x="82.4" y="150.1">IO19</text>
<text x="82.4" y="153.6">IO20</text>
<text x="132.8" y="153.6">IO0</text>
<text x="132.8" y="150.1">IO35</text>
<text x="134.2" y="151.8">27</text>
<text x="172.4" y="150.1">10</text>
<text x="310" y="150.1">7</text>
<text x="310" y="153.6">8</text>
<text x="365.1" y="153.2">2</text>
<text x="365.1" y="156.8">1</text>
<text x="91.4" y="166.8" transform="rotate(-90 91.4 166.8)">IO3</text>
<text x="94.9" y="166.8" transform="rotate(-90 94.9 166.8)">IO46</text>
<text x="98.4" y="166.8" transform="rotate(-90 98.4 166.8)">IO9</text>
<text x="102" y="166.8" transform="rotate(-90 102 166.8)">IO10</text>
<text x="105.5" y="166.8" transform="rotate(-90 105.5 166.8)">IO11</text>
<text x="109" y="166.8" transform="rotate(-90 109 166.8)">IO12</text>
<text x="112.5" y="166.8" transform="rotate(-90 112.5 166.8)">IO13</text>
<text x="116.1" y="166.8" transform="rotate(-90 116.1 166.8)">IO14</text>
<text x="119.6" y="166.8" transform="rotate(-90 119.6 166.8)">IO21</text>
<text x="123.1" y="166.8" transform="rotate(-90 123.1 166.8)">IO47</text>
<text x="126.6" y="166.8" transform="rotate(-90 126.6 166.8)">IO48</text>
<text x="130.2" y="166.8" transform="rotate(-90 130.2 166.8)">IO45</text>
<text x="89.6" y="168.2" transform="rotate(-90 89.6 168.2)">15</text>
<text x="93.1" y="168.2" transform="rotate(-90 93.1 168.2)">16</text>
<text x="96.7" y="168.2" transform="rotate(-90 96.7 168.2)">17</text>
<text x="100.2" y="168.2" transform="rotate(-90 100.2 168.2)">18</text>
<text x="103.7" y="168.2" transform="rotate(-90 103.7 168.2)">19</text>
<text x="107.2" y="168.2" transform="rotate(-90 107.2 168.2)">20</text>
<text x="110.8" y="168.2" transform="rotate(-90 110.8 168.2)">21</text>
<text x="114.3" y="168.2" transform="rotate(-90 114.3 168.2)">22</text>
<text x="117.8" y="168.2" transform="rotate(-90 117.8 168.2)">23</text>
<text x="121.4" y="168.2" transform="rotate(-90 121.4 168.2)">24</text>
<text x="124.9" y="168.2" transform="rotate(-90 124.9 168.2)">25</text>
<text x="128.4" y="168.2" transform="rotate(-90 128.4 168.2)">26</text>
<text x="282" y="174.8">1</text>
<text x="282" y="178.3">3</text>
<text x="283.5" y="176.5">ADJ/GND</text>
<text x="312.7" y="178.3">OUTPUT</text>
<text x="314.1" y="176.5">2</text>
<text x="354.5" y="178.3">1</text>
<text x="357" y="179.7">IN-</text>
<text x="383.8" y="179.7">OUT-</text>
<text x="386.3" y="178.3">3</text>
<text x="283.5" y="180.1">INPUT</text>
<text x="176.4" y="186.8">1</text>
<text x="176.4" y="190.3">2</text>
<text x="214.1" y="188.5">1</text>
<text x="240.6" y="188.5">1</text>
<text x="176.4" y="193.8">3</text>
<text x="176.4" y="197.3">4</text>
<text x="214.1" y="192.1">2</text>
<text x="240.6" y="192.1">2</text>
<text x="354.5" y="192.4">2</text>
<text x="357" y="193.8">IN+</text>
<text x="383.8" y="193.8">OUT+</text>
<text x="386.3" y="192.4">4</text>
<text x="176.4" y="200.9">5</text>
<text x="194" y="198">IO0 - GND TO PRGM</text>
<text x="389.1" y="200.5" transform="rotate(-90 389.1 200.5)">2</text>
<text x="392.6" y="200.5" transform="rotate(-90 392.6 200.5)">1</text>
<text x="176.4" y="204.4">6</text>
<text x="261.1" y="206.9">AMS1117-3.3_C41414107</text>
<text x="386.3" y="205.1">ENA</text>
<text x="137.1" y="244.6">1</text>
<text x="137.1" y="248.8">2</text>
<text x="137.1" y="252.4">3</text>
<text x="137.1" y="255.9">4</text>
</g>
</svg>
